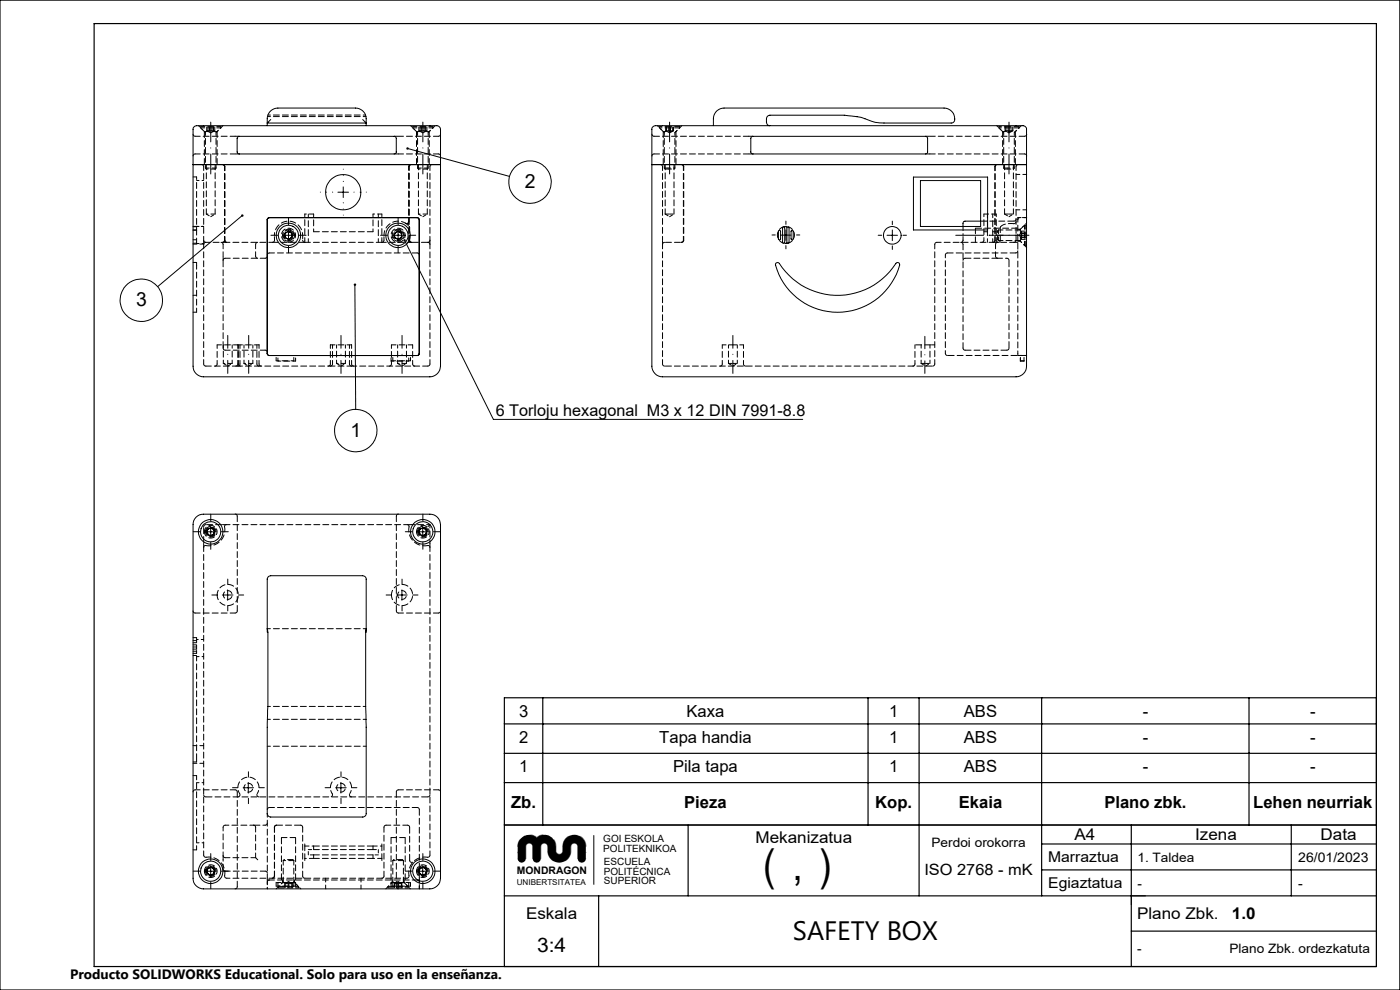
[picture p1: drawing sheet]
<svg xmlns="http://www.w3.org/2000/svg" width="297mm" height="210mm" viewBox="0 0 297 210" stroke-linecap="round" stroke-linejoin="round" font-family="sans-serif">
<g fill="none" stroke="#000" stroke-width=".21">
<path d="M41 34.9h52.5M41.3 26.8l.4-.1h50.7a.85 .85 0 0 1 1.1 .7v50.3a2.29 2.29 0 0 1-2.3 2.2h-48a2.23 2.23 0 0 1-2.2-2.2v-50.4zM50.4 29.1l.3-.2h33l.4 .4v3l-.4 .4h-33l-.3-.2-.1-.3v-2.8zM56.7 26.1a2.46 2.46 0 0 1 2.2-3.2h16.5a2.46 2.46 0 0 1 2.3 3.2M56.7 26.1v.6M56.7 26.1h21M57.4 25.4l-.7 .7M72.8 39.6v2.3M76.9 25.4l.8 .7M77.7 26.1v.6M86.5 31.5l21.6 5.9M138.3 34.9h79.5"/>
<path d="M138.5 26.9l.5-.2h78a.76 .76 0 0 1 .8 .7v50.3a2.23 2.23 0 0 1-2.3 2.2h-75a2.29 2.29 0 0 1-2.2-2.2v-50.4zM151.3 26.7a3.7 3.7 0 0 1 .6-3l.9-.6 .8-.2h46.7a2.13 2.13 0 0 1 2 3l-.4 .2h-14.4a11.3 11.3 0 0 1-4.8-1.2l-3.6-.5h-15.8l-.4 .2a1.36 1.36 0 0 0-.3 1.5l.2 .3 .5 .3M159.5 29l36.9-.1 .4 .4v3l-.4 .4h-36.8l-.3-.4v-3zM193.8 37.6h15.7v11.2h-15.7zM195.3 38.3h12.7v9.7h-12.7zM51.4 45.7l-18 15.1M56.8 46.4l.2-.2h31.7l.2 .3v28.7l-.3 .2h-31.6l-.2-.2zM60.1 49.9h2.2M60.4 49.6l.7-.5 .8 .3 .1 .9-.8 .5-.7-.4zM61.2 48.8v2.2M71.7 40.8h2.2M83.3 49.9h2.2"/>
<path d="M83.6 49.6l.8-.5 .8 .3v.9l-.7 .5-.8-.4zM84.5 48.8v2.2M85.8 51l18.9 38h65.6M164.6 55.8l.5-.1a18.4 18.4 0 0 0 5.8 5.3 14.9 14.9 0 0 0 19.4-5.3l.5 .2a12.7 12.7 0 0 1-5.3 7.9 13.6 13.6 0 0 1-21-7.9zM165.2 48.9h.3l.1 .2v1.6a.23 .23 0 0 1-.2 .2 .23 .23 0 0 1-.3-.2zM165.6 49.9h2.2M166.1 48.2l.4 .1v3.1a.23 .23 0 0 1-.3 .2 .23 .23 0 0 1-.2-.2zM166.7 48.7v2.3M167 48.2l.3-.1 .1 .2v3.1a.23 .23 0 0 1-.2 .2 .23 .23 0 0 1-.3-.2zM167.9 48.9h.2l.2 .1v1.7a.23 .23 0 0 1-.3 .2 .23 .23 0 0 1-.2-.2zM188.2 49.9h2.2M189.3 48.8v2.2"/>
<path d="M208 46.9h-3.4l-.3 .4v.7M75.3 60.4l.2 26.4M41.6 109.7a2.08 2.08 0 0 1 1.6-.6h48a2.23 2.23 0 0 1 2.3 2.2v75a2.29 2.29 0 0 1-2.3 2.3h-48a2.23 2.23 0 0 1-2.2-2.3v-75a2.08 2.08 0 0 1 .6-1.6zM43.6 112.8h2.2M44.1 112.2l.8-.2 .6 .6-.2 .8-.9 .3-.5-.7zM44.7 111.7v2.2M88.6 112.8h2.2M89.1 112.2l.9-.2 .6 .6-.3 .8-.9 .3-.6-.7zM89.7 111.7v2.2M47.2 126.2h2.2M48.3 125.1v2.2M56.7 133.4v-10.5a.72 .72 0 0 1 .7-.8h19.5a.72 .72 0 0 1 .8 .8v10.5"/>
<path d="M56.7 133.4l.1 .7-.1 38.5a.72 .72 0 0 0 .7 .7h19.5a.72 .72 0 0 0 .8-.7v-39.2M56.7 133.4v.7M77.7 133.4v.7M84.1 126.2h2.3M85.3 125.1v2.2M51.6 167.1h2.2M52.7 166v2.2M71.2 167.1h2.2M72.3 166v2.2M126 177.2v10.4M292 175v30M43.6 184.8h2.2"/>
<path d="M44.1 184.1l.8-.1 .6 .6-.2 .8-.9 .2-.5-.6zM44.7 183.7v2.2M88.6 184.8h2.2M89.1 184.1l.9-.1 .6 .6-.3 .8-.9 .2-.6-.6zM89.7 183.7v2.2M243 190h-3v1.9"/>
<circle cx="112.4" cy="38.6" r="4.5"/>
<circle cx="61.2" cy="49.9" r="2.14"/>
<circle cx="61.2" cy="49.9" r="2.6"/>
<circle cx="61.2" cy="49.9" r=".76"/>
<circle cx="72.8" cy="40.8" r="3.7"/>
<circle cx="84.4" cy="49.9" r="2.14"/>
<circle cx="84.4" cy="49.9" r="2.6"/>
<circle cx="84.4" cy="49.9" r=".75"/>
<circle cx="189.3" cy="49.9" r="1.87"/>
<circle cx="30" cy="63.7" r="4.5"/>
<circle cx="75.5" cy="91.4" r="4.5"/>
<circle cx="44.7" cy="112.8" r=".75"/>
<circle cx="44.7" cy="112.8" r="2.14"/>
<circle cx="44.7" cy="112.8" r="2.61"/>
<circle cx="89.7" cy="112.8" r=".76"/>
<circle cx="89.7" cy="112.8" r="2.13"/>
<circle cx="89.7" cy="112.8" r="2.6"/>
<circle cx="44.7" cy="184.8" r=".75"/>
<circle cx="44.7" cy="184.8" r="2.14"/>
<circle cx="44.7" cy="184.8" r="2.61"/>
<circle cx="89.7" cy="184.8" r="2.13"/>
<circle cx="89.7" cy="184.8" r="2.6"/>
<circle cx="89.7" cy="184.8" r=".75"/>
</g>
<g fill="none" stroke="#000" stroke-width=".21" stroke-dasharray="1.3 .6" stroke-dashoffset=".2">
<path d="M41.4 32.7h8.5M43.4 27.9h2.7M49.9 28.9h-8.5M84.5 32.7h8.5M88.4 27.9h2.7M93 28.9h-8.5M141.4 27.1h2.8M141.4 26.9h2.8M213.4 27.1h2.8M213.4 26.9h2.8M41.7 48.8v2.8M56.3 54.8h-8.5"/>
<path d="M88.5 53.7h-31.3M166.2 51.6a1.81 1.81 0 0 1-1.3-1.8 1.81 1.81 0 0 1 1.3-1.7M167.2 48.1a1.81 1.81 0 0 1 1.3 1.7 1.81 1.81 0 0 1-1.3 1.8M212.2 51v-2.7M47.8 74.3h8.5M74.6 77.7h16.2M43.4 112.8a1.35 1.35 0 0 0 1.9 1.2 1.35 1.35 0 0 0 .3-2.3 1.35 1.35 0 0 0-2.2 .8v.3M47.6 111.7a3.4 3.4 0 0 1-3.9 4M88.4 112.8a1.35 1.35 0 0 0 1.9 1.2 1.35 1.35 0 0 0 .3-2.3 1.35 1.35 0 0 0-2.2 .8v.3M90.8 115.7a3.4 3.4 0 0 1-4-4M46.1 126.2a2.25 2.25 0 0 0 3.2 2 2.25 2.25 0 0 0 .4-3.8 2.25 2.25 0 0 0-3.6 1.4v.4M49.9 130h-8.5"/>
<path d="M83 126.2a2.25 2.25 0 0 0 3.3 2 2.25 2.25 0 0 0 .3-3.8 2.25 2.25 0 0 0-3.5 1.4l-.1 .4M93 130h-8.5M41.4 167.5h8.5M64.2 175.5v10.3M81.5 175.5v10.3M84.5 167.5h8.5M88.5 171.3h-31.3M43.4 184.8a1.35 1.35 0 0 0 1.9 1.2 1.35 1.35 0 0 0 .3-2.3 1.35 1.35 0 0 0-2.2 .8v.3M43.7 181.8a3.4 3.4 0 0 1 4 4M47.8 184.8h8.5M58.2 185.8v-10.3M86.8 185.8a3.4 3.4 0 0 1 3.9-4"/>
<path d="M88.4 184.8a1.35 1.35 0 0 0 1.9 1.2 1.35 1.35 0 0 0 .3-2.3 1.35 1.35 0 0 0-2.2 .8v.3M88.5 186.7h-31.3"/>
</g>
<g fill="none" stroke="#000" stroke-width=".21" stroke-dasharray="1.3 .6" stroke-dashoffset=".7">
<path d="M42.6 27.1l1 1M43.6 28.2v7.4M45.8 35.6v-7.4M45.9 28.1l.9-1M56.7 24.7h21M56.8 24.4h20.8M87.6 27.1l1 1M88.6 28.2v7.4M90.8 35.6v-7.4M90.9 28.1l.9-1M139.9 27.1h1.5M139.9 26.9h1.5"/>
<path d="M139.9 27.1l1 1M140.7 27.9h1.4M140.9 28.2v7.4M141.7 35.6h1.5M142.1 27.9h1.3M143.2 35.6v-7.4M143.2 28.1l1-1M211.9 27.1h1.5M211.9 26.9h1.5M211.9 27.1l1 1M212.7 27.9h1.4M212.9 28.2v7.4"/>
<path d="M213.7 35.6h1.5M214.1 27.9h1.3M215.2 35.6v-7.4M215.2 28.1l1-1M41.7 48.8v-11.3M58.2 49.9a3 3 0 0 1 3-3 3 3 0 0 1 3 3M62.7 49.9a1.5 1.5 0 0 0-2.1-1.3 1.5 1.5 0 0 0-.3 2.5 1.5 1.5 0 0 0 2.4-.8v-.4M64.7 45.4v5.6M66.5 45.4v3.8M79.1 45.4v3.8M81 45.4v5.6M86 49.9a1.5 1.5 0 0 0-2.2-1.3 1.5 1.5 0 0 0-.3 2.5 1.5 1.5 0 0 0 2.4-.8l.1-.4"/>
<path d="M200.6 54.1v20.9M208.7 45.4v5.6M211.4 45.4v5.6M215.9 46.6v28.4M216.3 51.1l1 .9M217.3 47.8l-1 1M217.8 46.2h-1.4M54.9 77.7h15.2M62.3 76.5h-3.7M62.7 76.6h-3.7M83 76.6h3.7M87.1 76.5h-3.8"/>
<path d="M41.7 138v1.3M41.7 135.6v1.4M56.7 152.6h21M56.8 149.8h20.8M56.7 187.1v1.4M58.6 187.2h3.7M59 187.2h3.7M60.1 187.1l-1 1M61.6 182.3h-1.3M62.3 188h-3.7M62.7 188h-3.7M63.3 188.1l-.9-1"/>
<path d="M83 188h3.7M83.3 187.1l-1 1M83.3 187.2h3.8M84.9 182.3h-1.4M86.6 188.1l-1-1M86.7 187.2h-3.7M87.1 188h-3.8M89 188.5v-1.4"/>
</g>
<g fill="none" stroke="#000" stroke-width=".21" stroke-dasharray="1.3 .6" stroke-dashoffset=".4">
<path d="M41 33.1l.1-.3 .3-.1M41.4 28.9l-.3-.1-.1-.3M41.7 37.5h-.7M42.6 27.1h4.2M42.6 26.9h4.2M43.2 35.4l-.1-.4-.3-.1M44 27.8l.7 .4M44.7 28.2l.8-.4M47.2 34.9l.3 .1 .1 .4M47.6 35.4v15.6M47.7 35.4l-.1-.4-.3-.1M86.8 35.4l.1-.4 .3-.1"/>
<path d="M87.2 34.9l-.4 .1-.1 .4M87.6 26.9h4.2M87.6 27.1h4.2M89 27.8l.7 .4M89.7 28.2l.8-.4M91.7 34.9l-.4 .1-.1 .4M93 32.7l.3 .1 .2 .3M93.5 28.5l-.2 .3-.3 .1M138.3 28.5l.1 .3 .4 .1M138.8 32.7l-.4 .1-.1 .3M140.1 34.9l.3 .1 .2 .4M140.9 35.6h.8"/>
<path d="M141.3 27.8l.8 .4M142.1 28.2l.7-.4M144.5 34.9l.3 .1 .2 .4M145.1 35.4l-.2-.4-.3-.1M211.1 35.4v15.6M211.1 35.4l.1-.4 .4-.1M211.5 34.9l-.3 .1-.1 .4M212.9 35.6h.8M213.3 27.8l.8 .4M214.1 28.2l.7-.4M215.6 35.4l.1-.4 .3-.1M217.4 28.9l.3-.1 .1-.3"/>
<path d="M217.8 33.1l-.1-.3-.3-.1M41 50.9h.7M41 51.6h.7M41.7 48.8h-.7M41.7 48h-.7M41.7 55.7h-.7M41.7 48.1h-.7M43.2 51l.1 .2 .4 .2M43.2 51.9l.1-.4 .4-.1M43.7 51.4h4.3M46.9 51.4l.3 .1 .1 .4M47.3 51.4l.3-.1 .1-.3"/>
<path d="M47.7 51v-15.6M47.8 54.8l-.3 .1-.2 .3M54.7 54.8l-.3-.2-.2-.3M54.7 51.4l-.3 .1-.2 .4M56.7 54.1l.1-.3 .4-.1M56.7 54.3l-.1 .3-.3 .2M58.2 50.9l-.1 .4-.3 .1M64.7 51.4l-.4-.1-.1-.3M81.5 51l-.2 .3-.3 .1M86.7 51l.1 .3 .4 .1M86.9 51l.1 .3 .4 .1M88.5 53.7l.3 .1 .2 .3"/>
<path d="M90.8 51.4l.2-.1 .2-.3M91.2 51.9l-.1-.4-.3-.1M141 51.4l-.3 .1-.1 .4M144.6 51.4l.3-.1 .2-.3M145 51l-.2 .3-.3 .1M198.8 51.4h11.9M198.8 51.4l-.4 .1-.1 .4M200.6 54.1l.1-.3 .3-.1M203.9 51.4l.2 .1 .2 .4M203.9 51.4l.3-.1 .1-.3M204.3 55.2l.1-.3 .4-.1M208.7 51l-.1 .3-.3 .1"/>
<path d="M209.5 49.2h-.8M210.7 51.4h4.4M211.1 51v-15.6M211.2 51.9l.1-.4 .3-.1M211.4 49.2h-.8M211.6 54.8l-.3-.2-.1-.3M211.8 51.4l-.3-.1-.1-.3M214.1 55.2l-.2-.3-.3-.1M215 47.4l.4-.1 .2-.3M215.1 51.4h.8M215.5 53.7l.3-.2 .1-.3M215.6 51l-.2 .3-.3 .1"/>
<path d="M215.6 46.5l-.2 .3-.3 .1M216.3 49.9l.4 .8M216.4 46.2l-.3 .1-.2 .3M216.7 49.1l-.4 .8M217.3 47.8v4.2M217.6 47.8v4.2M41 66.2h.7M41 62.6h.7M41.7 66.2v-10M43.7 77.7l-.4-.2-.1-.3M46.1 77.2l-.2 .3-.3 .2M47.8 74.3l-.3-.2-.2-.3"/>
<path d="M50.5 77.2l-.2 .3-.3 .2M50.5 77.7l.3-.2 .1-.3M51 77.7l-.3-.2-.1-.3M54.5 77.2l.1 .3 .3 .2M55.4 77.7l-.3-.2-.1-.3M56.7 74.7l-.1-.3-.3-.1M70.1 77.2l-.1 .3-.4 .2M70.1 77.7l.3-.2 .1-.3M74.1 77.2l.2 .3 .3 .2M75 77.7l-.3-.2-.1-.3M83 77.2l-.1 .3-.3 .2M88 77.7l-.3-.2-.2-.3"/>
<path d="M91.2 77.2l-.1 .3-.3 .2M140.6 77.2l.1 .3 .3 .2M153.2 77.2l-.1 .3-.3 .2M158.2 77.7l-.3-.2-.2-.3M194.1 77.2l-.1 .3-.3 .2M198.3 77.2l-.1 .3-.3 .2M201 75.4l-.3-.1-.1-.3M204.8 74.3l-.4-.2-.1-.3M214.1 73.8l-.2 .3-.3 .2M217.2 76.5h-.7M217.2 76.6h-.7M43.2 116.1v65.3"/>
<path d="M43.2 116.1v-.8M43.2 111.7l.1-.3 .4-.1M47.2 111.3h.8M50.3 109.5l-.1-.3-.3-.2M84.5 109l-.3 .2-.1 .3M86.4 111.3h.8M91.2 115.3v.8M41 138.1h.7M41 137.2h.7M41 136.3h.7M41 139h.7M41.4 130l-.3-.1-.1-.3"/>
<path d="M41.7 137.7h-.7M41.7 136.8h-.7M41.7 135.9h-.7M41.7 138.6h-.7M41.7 135.3h-.7M49.9 130l.3-.1 .1-.3M84.1 129.6l.1 .3 .3 .1M93 130l.3-.1 .2-.3M41 161.6h.7M41.4 167.5l-.3 .2-.1 .3M41.7 164.5h-.7M41.7 161.6v-.8"/>
<path d="M41.7 160.8v-21.5M43.2 168.6l.1 .3 .4 .1M47.8 175l-.3 .2-.2 .3M50.3 168l-.1-.3-.3-.2M53.8 175l.3 .2 .1 .3M56.3 175l.3-.1 .1-.3M56.7 171.7l.1-.3 .4-.1M58.2 175.5l.1-.3 .4-.2M58.7 175l-.3 .2-.2 .3M64.2 175.5l-.1-.3-.3-.2M79.1 179.5v.7M81.9 175l-.3 .2-.1 .3"/>
<path d="M84.5 167.5l-.3 .2-.1 .3M86.5 175l.3 .2 .1 .3M88.5 171.3l.3 .1 .2 .3M91.2 168.6l-.1 .3-.3 .1M93.5 168l-.2-.3-.3-.2M41.7 180.3v-15.8M41.7 180.3h-.7M43.2 181.4a.45 .45 0 0 0 .5 .4M47.3 181.5l.2 .3 .3 .1M47.7 185.8a.45 .45 0 0 0 .4 .5M47.8 184.8l-.3-.1-.2-.4M49.9 188.5l.3-.1 .1-.3"/>
<path d="M56.7 185.2l-.1-.3-.3-.1M57.2 186.7l-.4 .1-.1 .3M57.8 186.3l.3-.1 .1-.4M58.2 185.8l-.1 .4-.3 .1M58.6 188v-.8M59 188v-.8M61.2 187l-.7 .4M62 187.4l-.8-.4M62.3 187.2v.8M62.7 187.2v.8M64.7 186.3l-.4-.1-.1-.4M66.5 182.1v-.8"/>
<path d="M66.5 180.2v-.7M79.1 181.3v.8M81.5 185.8l-.2 .4-.3 .1M83 187.2v.8M83.3 188v-.8M84.1 188.1l.1 .3 .3 .1M84.5 187l-.8 .4M85.2 187.4l-.7-.4M86.3 186.3a.45 .45 0 0 0 .5-.5M86.7 188v-.8M87.1 187.2v.8M89 187.1l-.2-.3-.3-.1"/>
<path d="M90.7 181.8a.45 .45 0 0 0 .5-.4M91.2 181.4v-65.3"/>
</g>
<g fill="none" stroke="#000" stroke-width=".21" stroke-dasharray="1.3 .6" stroke-dashoffset=".6">
<path d="M141.8 35.9h1.2M213.8 35.9h1.2M61.6 49.1a.91 .91 0 0 0-1.3 .8 .91 .91 0 0 0 1.3 .8 .91 .91 0 0 0 .2-1.5l-.2-.1M84.9 49.1a.91 .91 0 0 0-1.4 .8 .91 .91 0 0 0 1.3 .8 .91 .91 0 0 0 .3-1.5l-.2-.1M47.4 73.2v3.9M49.3 77.1v-3.9M51.8 73.2v3.9M53.6 77.1v-3.9M58.6 76.5v-1.1M59 76.6v-1.2M62.3 76.5v-1.1M62.7 76.6v-1.2"/>
<path d="M71.4 73.2v3.9M73.3 77.1v-3.9M83 76.6v-1.2M83.3 76.5v-1.1M84.4 73.2v3.9M86.2 77.1v-3.9M86.7 76.6v-1.2M87.1 76.5v-1.1M154.5 73.2v3.9M156.4 77.1v-3.9M195.4 73.2v3.9M197.3 77.1v-3.9"/>
<path d="M216.5 76.6v-1.2M216.5 76.5v-1.1M217.2 76.5v-1.1M43.8 112.8a.94 .94 0 0 0 1.3 .8 .94 .94 0 0 0 .2-1.5 .94 .94 0 0 0-1.5 .4v.3M43.8 112.5a.91 .91 0 0 0 1 1.2 .91 .91 0 0 0 .7-1.4 .91 .91 0 0 0-1.5 0l-.2 .2M88.8 112.8a.94 .94 0 0 0 1.3 .8 .94 .94 0 0 0 .2-1.5 .94 .94 0 0 0-1.5 .4v.3M88.8 112.5a.91 .91 0 0 0 1 1.2 .91 .91 0 0 0 .7-1.4 .91 .91 0 0 0-1.5 0l-.2 .2M91.2 111.3h-4M91.2 115.3v-4M47.4 126.2a.94 .94 0 0 0 1.3 .9 .94 .94 0 0 0 .2-1.6 .94 .94 0 0 0-1.5 .4v.3M77.7 133.4h-21M84.4 126.2a.94 .94 0 0 0 1.3 .9 .94 .94 0 0 0 .2-1.6 .94 .94 0 0 0-1.5 .4v.3"/>
<path d="M56.7 158.3h21M51.8 167.1a.94 .94 0 0 0 1.3 .8 .94 .94 0 0 0 .2-1.5 .94 .94 0 0 0-1.5 .4v.3M71.4 167.1a.94 .94 0 0 0 1.3 .8 .94 .94 0 0 0 .3-1.5 .94 .94 0 0 0-1.6 .4v.3M43.8 184.8a.94 .94 0 0 0 1.3 .8 .94 .94 0 0 0 .2-1.5 .94 .94 0 0 0-1.5 .4v.3M43.8 184.5a.91 .91 0 0 0 1 1.2 .91 .91 0 0 0 .7-1.4 .91 .91 0 0 0-1.5 0l-.2 .2M48.1 186.3h38.2M63.3 188.1h-1.2M63.3 188.3h-1.2M65.4 181.3v-1.1M65.4 180.2h1.1M66.5 181.3h-1.1M79.1 180.2h1.2"/>
<path d="M80.3 181.3h-1.2M80.3 180.2v1.1M86.6 188.1h-1.2M86.6 188.3h-1.2M88.8 184.8a.94 .94 0 0 0 1.3 .8 .94 .94 0 0 0 .2-1.5 .94 .94 0 0 0-1.5 .4v.3M88.8 184.5a.91 .91 0 0 0 1 1.2 .91 .91 0 0 0 .7-1.4 .91 .91 0 0 0-1.5 0l-.2 .2"/>
</g>
<g fill="none" stroke="#000" stroke-width=".21" stroke-dasharray="1.3 .6" stroke-dashoffset=".3">
<path d="M141.1 35.9h.7M213.1 35.9h.7M43.2 51.9v25.3M47.3 51.9v2.4M54.2 54.3v-2.4M81 51.4h6.4M81.5 49.9a3 3 0 0 1 4.6-2.5M86.9 48.3v2.7M140.6 51.9v25.3M208.7 45.4h2.7M211.2 54.3v-2.4M211.8 51h4.5"/>
<path d="M216.3 48.8h-4.5M216.5 48.6v2.6M46.1 73.2h4.4M50.5 77.7h4.4M54.9 73.2h-4.4M70.1 77.7h4.5M74.6 73.2h-4.5M83 73.2h4.5M91.2 77.2v-25.3M197.6 73.2h.7M198.3 77.2v-25.3M43.7 115.7l-.4 .1-.1 .3"/>
<path d="M48 111.3l-.3 .1-.1 .3M86.8 111.7l-.1-.3-.3-.1M91.2 116.1l-.1-.3-.3-.1M91.2 111.3l-.4 .4M64.7 179.5v2.6M81.9 175h4.6M47.8 181.9h6.4M54.2 181.9v-6.4M54.7 182.4l-.5-.5M60.1 182.5v4.5M62.3 182.5h-.6M62.3 187v-4.5"/>
<path d="M62.5 187.2h-2.6M81 182.1v-2.6M83.3 182.5v4.5M85.6 182.5h-.7M85.6 187v-4.5M85.7 187.2h-2.5"/>
</g>
<g fill="none" stroke="#000" stroke-width=".21" stroke-dasharray="1.3 .6">
<path d="M42.6 26.9v.2M43.4 27.9v7M43.6 28.1v.1M43.6 35.6l.2 .3M44.1 27.8h-.2M44.4 27.8h-.3M44.9 27.8h-.5M45.3 27.8h-.4M45.4 27.8h-.1M45.6 27.8h-.2M45.6 35.9l.2-.3M45.8 28.2l.1-.1"/>
<path d="M46.1 34.9v-7M46.8 27.1v-.2M87.6 26.9v.2M88.4 27.9v7M88.6 28.1v.1M88.6 35.6l.2 .3M89.1 27.8h-.2M89.4 27.8h-.3M89.9 27.8h-.5M90.3 27.8h-.4M90.4 27.8h-.1M90.6 27.8h-.2"/>
<path d="M90.6 35.9l.2-.3M90.8 28.2l.1-.1M91.1 34.9v-7M91.8 27.1v-.2M139.9 26.9v.2M140.7 27.9v7M140.9 28.1v.1M140.9 35.6l.2 .3M141.3 27.8h-.1M141.4 27.8h-.1M141.8 27.8h-.4M142.2 27.8h-.4"/>
<path d="M142.6 27.8h-.4M142.9 27.8h-.3M143 35.9l.2-.3M143.2 28.2v-.1M143.4 34.9v-7M144.2 27.1v-.2M211.9 26.9v.2M212.7 27.9v7M212.9 28.1v.1M212.9 35.6l.2 .3M213.3 27.8h-.1M213.4 27.8h-.1"/>
<path d="M213.8 27.8h-.4M214.2 27.8h-.4M214.6 27.8h-.4M214.9 27.8h-.3M215 35.9l.2-.3M215.2 28.2v-.1M215.4 34.9v-7M216.2 27.1v-.2M41.7 56.2v-.5M41.7 51.6v.1M43.7 51.4h.1M47.6 51l-.3 .4"/>
<path d="M48 51.4l-.2-.1-.2-.3M48.1 51.4l-.3-.1-.1-.3M58.2 49.9h.1M61.7 48.9a1.13 1.13 0 0 1 .2 1.9 1.13 1.13 0 0 1-1.8-.6 1.13 1.13 0 0 1 1.3-1.4l.3 .1M64.7 51.4v-.4M81 51v.4M84.9 48.9a1.13 1.13 0 0 1 .3 1.9 1.13 1.13 0 0 1-1.8-.6 1.13 1.13 0 0 1 1.3-1.4l.2 .1M86.1 47.4l-.1-.1M86.8 48l.1 .3M86.8 48.1v-.1M87.1 51.4l-.3-.4M87.4 51.4h.1"/>
<path d="M90.7 51.4h.1M144.6 51.4h-.1M204.3 51v-.1M211.1 51l-.2 .3-.2 .1M211.1 51l-.1 .3-.3 .1M211.6 50.8l.2 .2M211.6 54.8h-6.8M211.8 48.8l-.2 .2M212.2 51l-.1 .3-.3 .1M212.2 48.3l.1-.2M215.1 51.4h.1M215.1 46.9h-7.1"/>
<path d="M215.9 46.6v-.4M215.9 51.2h.6M216.3 51v.1M216.3 48.8h.1M216.5 48.6h-.6M216.7 50v-.5M216.7 50.4v-.4M216.7 49.5v-.2M216.7 50.6v-.2M216.7 49.3v-.3M216.7 50.8v-.2M217.3 52h.3"/>
<path d="M217.6 47.8h-.3M50.5 73.2h.1M54.9 73.2h.1M70.1 73.2h.1M74.6 73.2h.1M204.8 74.3h8.8M215.9 75.4v-.4M217.2 76.6v-.1M43.6 112.4a1.13 1.13 0 0 1 1.9-.4 1.13 1.13 0 0 1-.4 1.8 1.13 1.13 0 0 1-1.5-1.1v-.3M88.6 112.4a1.12 1.12 0 0 1 1.9-.4 1.12 1.12 0 0 1-.4 1.8 1.12 1.12 0 0 1-1.5-1.1v-.3M41.7 135.6v-.3M58.7 175h5.1"/>
<path d="M64.7 179.5v-.5M81 179v.5M86.9 175.5v7M43.6 184.4a1.13 1.13 0 0 1 1.9-.4 1.13 1.13 0 0 1-.4 1.8 1.13 1.13 0 0 1-1.5-1.1v-.3M56.7 186.7h.5M56.7 186.7v-.5M58.2 185.8h.1M59.1 188.1v.2M59.9 186.7v.5M60.1 187v.1M60.3 182.3l-.2 .2M60.4 187.4h.4"/>
<path d="M60.8 187.4h.3M61.1 187.4h.4M61.5 187.4h.4M61.9 187.4h.1M62 187.4h.1M62.1 182.3h-.5M62.3 182.5l-.2-.2M62.4 187.1l-.1-.1M62.5 187.2v-.5M63.3 188.3v-.2M64.7 182.5v-.4M81 182.1v.4"/>
<path d="M82.3 188.1v.2M83.2 186.7v.5M83.3 187v.1M83.5 182.3l-.2 .2M83.7 187.4h.3M84 187.4h.4M84.4 187.4h.4M84.8 187.4h.4M85.2 187.4h.1M85.4 182.3h-.5M85.6 182.5l-.2-.2M85.6 187.1v-.1"/>
<path d="M85.7 187.2v-.5M86.6 188.3v-.2M86.9 182.5v.1M88.5 186.7h.5M88.6 184.4a1.12 1.12 0 0 1 1.9-.4 1.12 1.12 0 0 1-.4 1.8 1.12 1.12 0 0 1-1.5-1.1v-.3M89 186.2v.5"/>
</g>
<g fill="none" stroke="#000" stroke-width=".21" stroke-dasharray="1.3 .6" stroke-dashoffset=".5">
<path d="M43.2 35.4v15.6M43.6 35.6h2.2M43.9 27.8v-.9M44.1 27.8v-.9M44.4 27.8v-.9M45 27.8v-.9M45.3 27.8v-.9M45.6 27.8v-.9M47.6 35.4v15.6M49.9 28.9h.9M50.8 32.7h-.9M83.6 28.9h.9"/>
<path d="M84.5 32.7h-.9M86.7 35.4v11.6M88.6 35.6h2.2M88.9 27.8v-.9M89.1 27.8v-.9M89.4 27.8v-.9M90 27.8v-.9M90.3 27.8v-.9M90.6 27.8v-.9M140.6 35.4v15.6M141.2 27.8v-.9M141.4 27.8v-.9"/>
<path d="M141.9 27.8v-.9M142.2 27.8v-.9M142.7 27.8v-.9M142.9 27.8v-.9M145 35.4v15.6M158.9 28.9h.9M159.8 32.7h-.9M196.4 28.9h.9M197.3 32.7h-.9M213.2 27.8v-.9M213.4 27.8v-.9M213.9 27.8v-.9"/>
<path d="M214.2 27.8v-.9M214.7 27.8v-.9M214.9 27.8v-.9M217.8 37h-2.2M41 51.8h2.2M43.2 51.9v-.9M43.8 45.4l.9 .6M44.7 46l.9-.6M47.3 55.2v-.9M48 51.4h9.8M58.2 50.9v-1M62.5 49.9a1.27 1.27 0 0 0-1.8-1.1 1.27 1.27 0 0 0-.3 2.1 1.27 1.27 0 0 0 2-.7l.1-.3"/>
<path d="M64.2 49.9v1.1M65.4 45.4v6M80.3 45.4v6M81.5 51v-1.1M85.7 49.9a1.27 1.27 0 0 0-1.8-1.1 1.27 1.27 0 0 0-.3 2.1 1.27 1.27 0 0 0 2.1-.7v-.3M86.1 47.4l.7 .7M86.1 47.4a.45 .45 0 0 0 .7-.4M86.7 47a.45 .45 0 0 1-.7 .3M86.7 47v4M86.8 47v-11.6M86.8 51v-15.6M88.8 45.4l.9 .6"/>
<path d="M89.7 46l.9-.6M91.2 51v-15.6M91.2 51v.9M140.6 51.9v-.9M141.1 45.4h1M141.1 45.4l1 .6M142.1 45.4h.9M142.1 46l.9-.6M145.1 51v-15.6M166.2 48.1h1M167.2 51.6h-1M204.3 50.9v-1"/>
<path d="M209.5 45.4v6M210.6 45.4v6M211.8 48.8v2.2M213.1 45.4h1M213.1 45.4l1 .6M214.1 45.4h.9M214.1 46l.9-.6M215.6 51v-15.6M215.6 44.5h2.2M216.7 49.5h.9M216.7 50.4h.9M216.7 49.4h.9"/>
<path d="M216.7 49h.9M216.7 50.3h.9M216.7 50.8h.9M46.1 73.2v4M47.4 77.1l.9 .6M48.3 77.7l1-.6M50.5 73.2v4M50.6 77.2v-4M50.9 77.2v-4M51.8 77.1l.9 .6M52.7 77.7l.9-.6M54.5 73.2v4"/>
<path d="M55 77.2v-4M70.1 73.2v4M70.5 77.2v-4M71.4 77.1l.9 .6M72.3 77.7l1-.6M74.1 73.2v4M74.6 77.2v-4M83 73.2v4M84.4 77.1l.9 .6M85.3 77.7l.9-.6M87.5 77.2v-4M153.2 73.2h2.3"/>
<path d="M153.2 73.2v4M154.5 77.1h1M154.5 77.1l1 .6M155.5 73.2h2.2M155.5 77.1h.9M155.5 77.7l.9-.6M157.7 77.2v-4M194.1 73.2v4M195.4 77.1h1M195.4 77.1l1 .6M196.4 77.1h.9M196.4 77.7l.9-.6"/>
<path d="M86.4 111.3h-38.4M41.7 137v1M43.2 158.2h-2.2M41 161.9h2.2M47.3 175.5v6M50.8 168.3a.45 .45 0 0 1-.3 .7M53.8 175h-6M53.8 175h.9M54.6 168.3a2.25 2.25 0 0 0-1.9-3.5 2.25 2.25 0 0 0-1.9 3.5M54.9 169a.45 .45 0 0 1-.3-.7M56.7 172.5v13.7M70.5 168.3a.45 .45 0 0 1-.4 .7"/>
<path d="M74.2 168.3a2.25 2.25 0 0 0-1.9-3.5 2.25 2.25 0 0 0-1.8 3.5M74.6 169a.45 .45 0 0 1-.4-.7M47.3 182.4v-.9M60.4 187.4v.9M60.5 187.4v.9M61.1 187.4v.9M61.3 187.4v.9M61.9 187.4v.9M62 187.4v.9M69.1 186.3v2.2M76.6 188.5v-2.2M83.7 187.4v.9"/>
<path d="M84.4 187.4v.9M84.5 187.4v.9M85.2 187.4v.9M86.9 182.6a.45 .45 0 0 0 .8 .2"/>
</g>
<g fill="none" stroke="#000" stroke-width=".21" stroke-dasharray="1.3 .6" stroke-dashoffset=".1">
<path d="M43.8 34.9v10.5M88.8 34.9v10.5M138.8 32.7h20.1M141.1 34.9v10.5M158.9 28.9h-20.1M197.3 32.7h20.1M213.1 34.9v10.5M217.4 28.9h-20.1M45.6 45.4v-10.5M57.8 51.4h6.9M64.7 51.4h16.3M79.1 49.2h-12.6"/>
<path d="M90.6 45.4v-10.5M143 45.4v-10.5M204.3 51.9v21.9M206.9 48.4v3M212.3 48.1a3.3 3.3 0 0 1 2.7-.6M215 45.4v-10.5M215.5 53.7h-14.5M43.7 77.7h6.8M50.3 109.5v20.1M84.1 129.6v-20.1M50.3 168v20.1M62.7 177.7h-3"/>
<path d="M79.1 179.5h-12.6M86 177.7h-3M62.1 188.1h-3M62.1 188.3h-3M66.5 180.2h12.6M79.1 181.3h-12.6M79.1 182.1h-12.6M84.1 188.1v-20.1M85.4 188.1h-3.1M85.4 188.3h-3.1M89 186.2v-14.5"/>
</g>
<g fill="none" stroke="#000" stroke-width=".21" stroke-dasharray="1.3 .6" stroke-dashoffset=".9">
<path d="M42.1 26.7l1.3 1.2M43.8 35.9h1.8M46.1 27.9l1.2-1.2M87.1 26.7l1.3 1.2M88.8 35.9h1.8M91.1 27.9l1.2-1.2M139.4 26.7l1.3 1.2M143.4 27.9l1.3-1.2M211.4 26.7l1.3 1.2M215.4 27.9l1.3-1.2M43.8 45.4h1.8M64.7 45.4h1.8"/>
<path d="M79.1 45.4h1.9M88.8 45.4h1.8M204.3 49.9v-1.9M211.6 49v1.8M215.9 46.2h1.9M216.5 51.2l1.3 1.3M217.8 47.3l-1.3 1.3M47.4 77.1h1.9M51.8 77.1h1.8M71.4 77.1h1.9M84.4 77.1h1.8M217.8 75.4h-1.9"/>
<path d="M66.5 179.5h-1.8M81 179.5h-1.9M56.7 188.5v-1.8M59.9 187.2l-1.3 1.3M63.8 188.5l-1.3-1.3M64.7 182.1h1.8M79.1 182.1h1.9M83.2 187.2l-1.3 1.3M87.1 188.5l-1.4-1.3M89 186.7v1.8"/>
</g>
<path d="M144.5 51.4h-3.5M141 77.7h56.9M194.1 73.2h3.5M43.2 111.7v3.6M47.2 111.3h-3.5" fill="none" stroke="#000" stroke-width=".21" stroke-dasharray="1.3 .6" stroke-dashoffset="-.2"/>
<path d="M47.3 55.2v18.6M87.4 51.4h3.3M215.9 48.4h-9M201 75.4h16.8M214.1 73.8v-18.6M43.7 169h47.1M59.7 177.7v9M83 177.7v9M62.7 186.7v-9M86 186.7v-9" fill="none" stroke="#000" stroke-width=".21" stroke-dasharray="1.3 .6" stroke-dashoffset="-.1"/>
<path d="M213.6 54.8h-2M47.3 182.4v1.9" fill="none" stroke="#000" stroke-width=".21" stroke-dasharray="1.3 .6" stroke-dashoffset="1"/>
<path d="M41.7 38.3h1.5M41.7 48h1.5M41.7 51.7h1.5M43.2 48h-1.5M41.7 139.3h1.5M43.2 135.6h-1.5M41.7 166h1.5M41.7 178.8h1.5M56.3 175h-1.6M61.7 182.5h-1.6M84.9 182.5h-1.6" fill="none" stroke="#000" stroke-width=".21" stroke-dasharray="1.3 .6" stroke-dashoffset=".8"/>
<path d="M111.6 179.6a.74 .74 0 0 1 .7-.8 .74 .74 0 0 1 .7 .8M114.7 179.6a.74 .74 0 0 1 .8-.8 .74 .74 0 0 1 .7 .8M121.1 179.6a.74 .74 0 0 1 .7-.8 .74 .74 0 0 1 .8 .8M117.9 180.5a.74 .74 0 0 0 .8 .7 .74 .74 0 0 0 .7-.7" fill="none" stroke="#808080" stroke-width=".21" stroke-dasharray="6.9 1.3 0 1.3" stroke-linecap="butt"/>
<path d="M111.6 182.1a.86 .86 0 0 1-.9 .9 .86 .86 0 0 1-.9-.9M113 182.1a.86 .86 0 0 0 .9 .9 .86 .86 0 0 0 .8-.9M122.6 182.1a.86 .86 0 0 0 .8 .9 .86 .86 0 0 0 .9-.9" fill="none" stroke="#808080" stroke-width=".21" stroke-dasharray="6.9 1.3 0 1.3" stroke-dashoffset="6.8" stroke-linecap="butt"/>
<path d="M119.4 179.5a2.45 2.45 0 0 1 2.5-2.4 2.45 2.45 0 0 1 2.4 2.4M116.2 180.5a2.45 2.45 0 0 0 2.5 2.5 2.45 2.45 0 0 0 2.4-2.5" fill="none" stroke="#808080" stroke-width=".21" stroke-dasharray="6.9 1.3 0 1.3" stroke-dashoffset="4.3" stroke-linecap="butt"/>
<path d="M109.8 179.5a2.46 2.46 0 0 1 1.5-2.2 2.46 2.46 0 0 1 2.6 .4M117.9 179.5a2.45 2.45 0 0 0-1.4-2.2 2.45 2.45 0 0 0-2.6 .4" fill="none" stroke="#808080" stroke-width=".21" stroke-dasharray="6.9 1.3 0 1.3" stroke-dashoffset="5.3" stroke-linecap="butt"/>
<g fill="none" stroke="#000" stroke-width=".25">
<path d="M0 0h297v210h-297zM20 5h272v200h-272zM107 153.6h185M107 159.8h185M115.1 148v27M184.1 148v27M195 148v42M221 148v42M265 148v27M292 148h-185v57M107 175h185M107 166h185"/>
<path d="M146 175v15M221 179h71M240 175v30M273.9 175v15M107 190h185M127 190v15M221 184.5h71M240 197.5h52"/>
</g>
<path d="M109.8 179.5v2.6M124.3 179.5v2.6" fill="none" stroke="#808080" stroke-width=".21" stroke-dasharray="6.9 1.3 0 1.3" stroke-dashoffset="6.8"/>
<path d="M111.6 179.6v2.5M113 179.6v2.5M114.7 179.6v2.5M116.2 179.6v.9M117.9 179.5v1M119.4 179.5v1M121.1 179.6v.9M122.6 179.6v2.5" fill="none" stroke="#808080" stroke-width=".21" stroke-dasharray="6.9 1.3 0 1.3"/>
<path d="M110.5 177.9a2.62 2.62 0 0 1 3.4-.3 2.47 2.47 0 0 1 2.6-.3 2.47 2.47 0 0 1 1.4 2.2l.1 1.4 .4 .3h.4l.5-.4 .1-1.4a2.45 2.45 0 0 1 2.5-2.3 2.45 2.45 0 0 1 2.4 2.4v2.8l-.2 .3-.4 .3h-.7l-.4-.4v-3.1l-.3-.4-.6-.2-.5 .4-.1 1.4a2.44 2.44 0 0 1-2.5 2.4 2.44 2.44 0 0 1-2.4-2.5v-.9l-.2-.5-.5-.3-.5 .2-.3 .4v3l-.5 .5h-.6l-.5-.3-.1-.4v-2.9l-.5-.4h-.5l-.5 .5v3l-.4 .5-.5 .1-.5-.2-.3-.5v-2.7a2.38 2.38 0 0 1 .7-1.7z" fill-rule="evenodd" fill="#000"/>
<path d="M202.8 49.9h14.3" fill="none" stroke="#000" stroke-width=".21" stroke-dasharray="6.9 1.3 0 1.3" stroke-dashoffset="1"/>
<path d="M48.3 79.2v-8M52.8 79.2v-8M72.3 79.2v-8M85.3 79.2v-8M155.5 79.2v-8" fill="none" stroke="#000" stroke-width=".21" stroke-dasharray="6.9 1.3 0 1.3" stroke-dashoffset="4.1"/>
<path d="M196.2 79.2v-7.9" fill="none" stroke="#000" stroke-width=".21" stroke-dasharray="6.9 1.3 0 1.3" stroke-dashoffset="4.2"/>
<path d="M44.7 36.9v-11M89.7 36.9v-11M142.1 36.9v-11M214.1 36.9v-11" fill="none" stroke="#000" stroke-width=".21" stroke-dasharray="6.9 1.3 0 1.3" stroke-dashoffset="2.6"/>
<path d="M209.8 49.9h8.5" fill="none" stroke="#000" stroke-width=".21" stroke-dasharray="6.9 1.3 0 1.3" stroke-dashoffset="3.9"/>
<g fill="none" stroke="#000" stroke-width=".21" stroke-dasharray="6.9 1.3 0 1.3">
<path d="M59 49.9h-1.5M61.2 47.7v-1.5M61.2 52.2v1.4M63.5 49.9h1.4M82.2 49.9h-1.5M84.5 47.7v-1.5M84.5 52.2v1.4M86.7 49.9h1.5M164.5 49.8h-.7M166.7 47.6v-.7M166.7 52.1v.7M169 49.8h.7"/>
<path d="M187.1 49.9h-.8M189.3 47.7v-.8M189.3 52.2v.7M191.6 49.9h.7M42.5 112.8h-1.5M44.7 110.5v-1.4M44.7 115v1.5M47 112.8h1.4M87.5 112.8h-1.5M89.7 110.5v-1.4M89.7 115v1.5M92 112.8h1.4"/>
<path d="M46.1 126.2h-1.2M48.3 124v-1.2M48.3 128.5v1.1M50.6 126.2h1.1M83 126.2h-1.1M85.3 124v-1.2M85.3 128.5v1.1M87.5 126.2h1.2M50.5 167.1h-1.2M52.7 164.8v-1.1M52.7 169.3v1.2M55 167.1h1.1"/>
<path d="M70.1 167.1h-1.1M72.3 164.8v-1.1M72.3 169.3v1.2M74.6 167.1h1.1M42.5 184.8h-1.5M44.7 182.5v-1.4M44.7 187v1.5M47 184.8h1.4M87.5 184.8h-1.5M89.7 182.5v-1.4M89.7 187v1.5M92 184.8h1.4"/>
</g>
<path d="M72.8 38.5v-2.6M70.6 40.8h-2.6M72.8 43v2.6M75.1 40.8h2.6" fill="none" stroke="#000" stroke-width=".21" stroke-dasharray="6.9 1.3 0 1.3" stroke-dashoffset="6.8"/>
<g fill="#000">
<path d="M85.7 50.8l.1 .2-.1-.2a.26 .26 0 0 1 .4 .2 .26 .26 0 0 1-.4 .2 .26 .26 0 0 1 0-.4z"/>
<path d="M75.1 60.2a.26 .26 0 0 0 .1 .4 .26 .26 0 0 0 .3-.1 .26 .26 0 0 0-.2-.4v.3v-.3zM86.3 31.2l-.1 .2 .3 .1-.3-.1a.25 .25 0 0 0 .3 .3 .25 .25 0 0 0 .2-.3 .25 .25 0 0 0-.4-.2zM51.3 45.5a.26 .26 0 0 0-.1 .4 .26 .26 0 0 0 .3 0 .26 .26 0 0 0 .1-.3l-.2 .1 .2-.1z"/>
</g>
<text font-size="9.2" x="161.9" y="186.8">( , )</text>
<text font-size="5.6" x="168.2" y="199.4">SAFETY BOX</text>
<text font-size="4.2" x="113.9" y="202">3:4</text>
<g font-size="4.1">
<text x="111.3" y="39.9">2</text>
<text x="28.9" y="65">3</text>
<text x="74.3" y="92.6">1</text>
</g>
<g font-size="3.5">
<text x="110.1" y="152.1">3</text>
<text x="145.6" y="152.1">Kaxa</text>
<text x="188.6" y="152.1">1</text>
<text x="204.5" y="152.1">ABS</text>
<text x="242.4" y="152.1">-</text>
<text x="277.9" y="152.1">-</text>
<text x="110.1" y="157.6">2</text>
<text x="139.9" y="157.6">Tapa handia</text>
<text x="188.6" y="157.6">1</text>
<text x="204.5" y="157.6">ABS</text>
<text x="242.4" y="157.6">-</text>
<text x="277.9" y="157.6">-</text>
<text x="110.1" y="163.9">1</text>
<text x="142.8" y="163.9">Pila tapa</text>
<text x="188.6" y="163.9">1</text>
<text x="204.5" y="163.9">ABS</text>
<text x="242.4" y="163.9">-</text>
<text x="277.9" y="163.9">-</text>
<text x="108.4" y="171.5">Zb.</text>
<text x="145.2" y="171.5">Pieza</text>
<text x="185.7" y="171.5">Kop.</text>
<text x="203.4" y="171.5">Ekaia</text>
<text x="234.3" y="171.5">Plano zbk.</text>
<text x="265.9" y="171.5">Lehen neurriak</text>
</g>
<g font-size="3.4">
<text x="105.2" y="88.2">6 Torloju hexagonal M3 x 12 DIN 7991-8.8</text>
<text x="160.3" y="178.9">Mekanizatua</text>
<text x="227.9" y="178.2">A4</text>
<text x="253.5" y="178.2">Izena</text>
<text x="280.2" y="178.3">Data</text>
<text x="111.6" y="194.9">Eskala</text>
<text x="241.2" y="194.9">Plano Zbk.</text>
<text x="261.4" y="194.9">1.0</text>
</g>
<text font-size="3.3" x="196.1" y="185.6">ISO 2768 - mK</text>
<g font-size="3.2">
<text x="222.4" y="182.8">Marraztua</text>
<text x="222.4" y="188.4">Egiaztatua</text>
</g>
<text font-size="2.9" x="14.9" y="207.6">Producto SOLIDWORKS Educational. Solo para uso en la enseñanza.</text>
<g font-size="2.8">
<text x="275.4" y="182.9">26/01/2023</text>
<text x="275.4" y="188.4">-</text>
</g>
<g font-size="2.7">
<text x="197.6" y="179.6">Perdoi orokorra</text>
<text x="241.3" y="182.9">1. Taldea</text>
<text x="241.3" y="188.5">-</text>
<text x="241.2" y="202.2">-</text>
<text x="260.8" y="202.2">Plano Zbk. ordezkatuta</text>
</g>
<text font-size="2.2" x="109.7" y="185.3">MONDRAGON</text>
<g font-size="2.1">
<text x="128" y="178.6">GOI ESKOLA</text>
<text x="128" y="180.7">POLITEKNIKOA</text>
<text x="128.1" y="183.6">ESCUELA</text>
<text x="128.1" y="185.6">POLITÉCNICA</text>
<text x="128.1" y="187.6">SUPERIOR</text>
</g>
<text font-size="1.7" x="109.6" y="187.6">UNIBERTSITATEA</text>
</svg>
